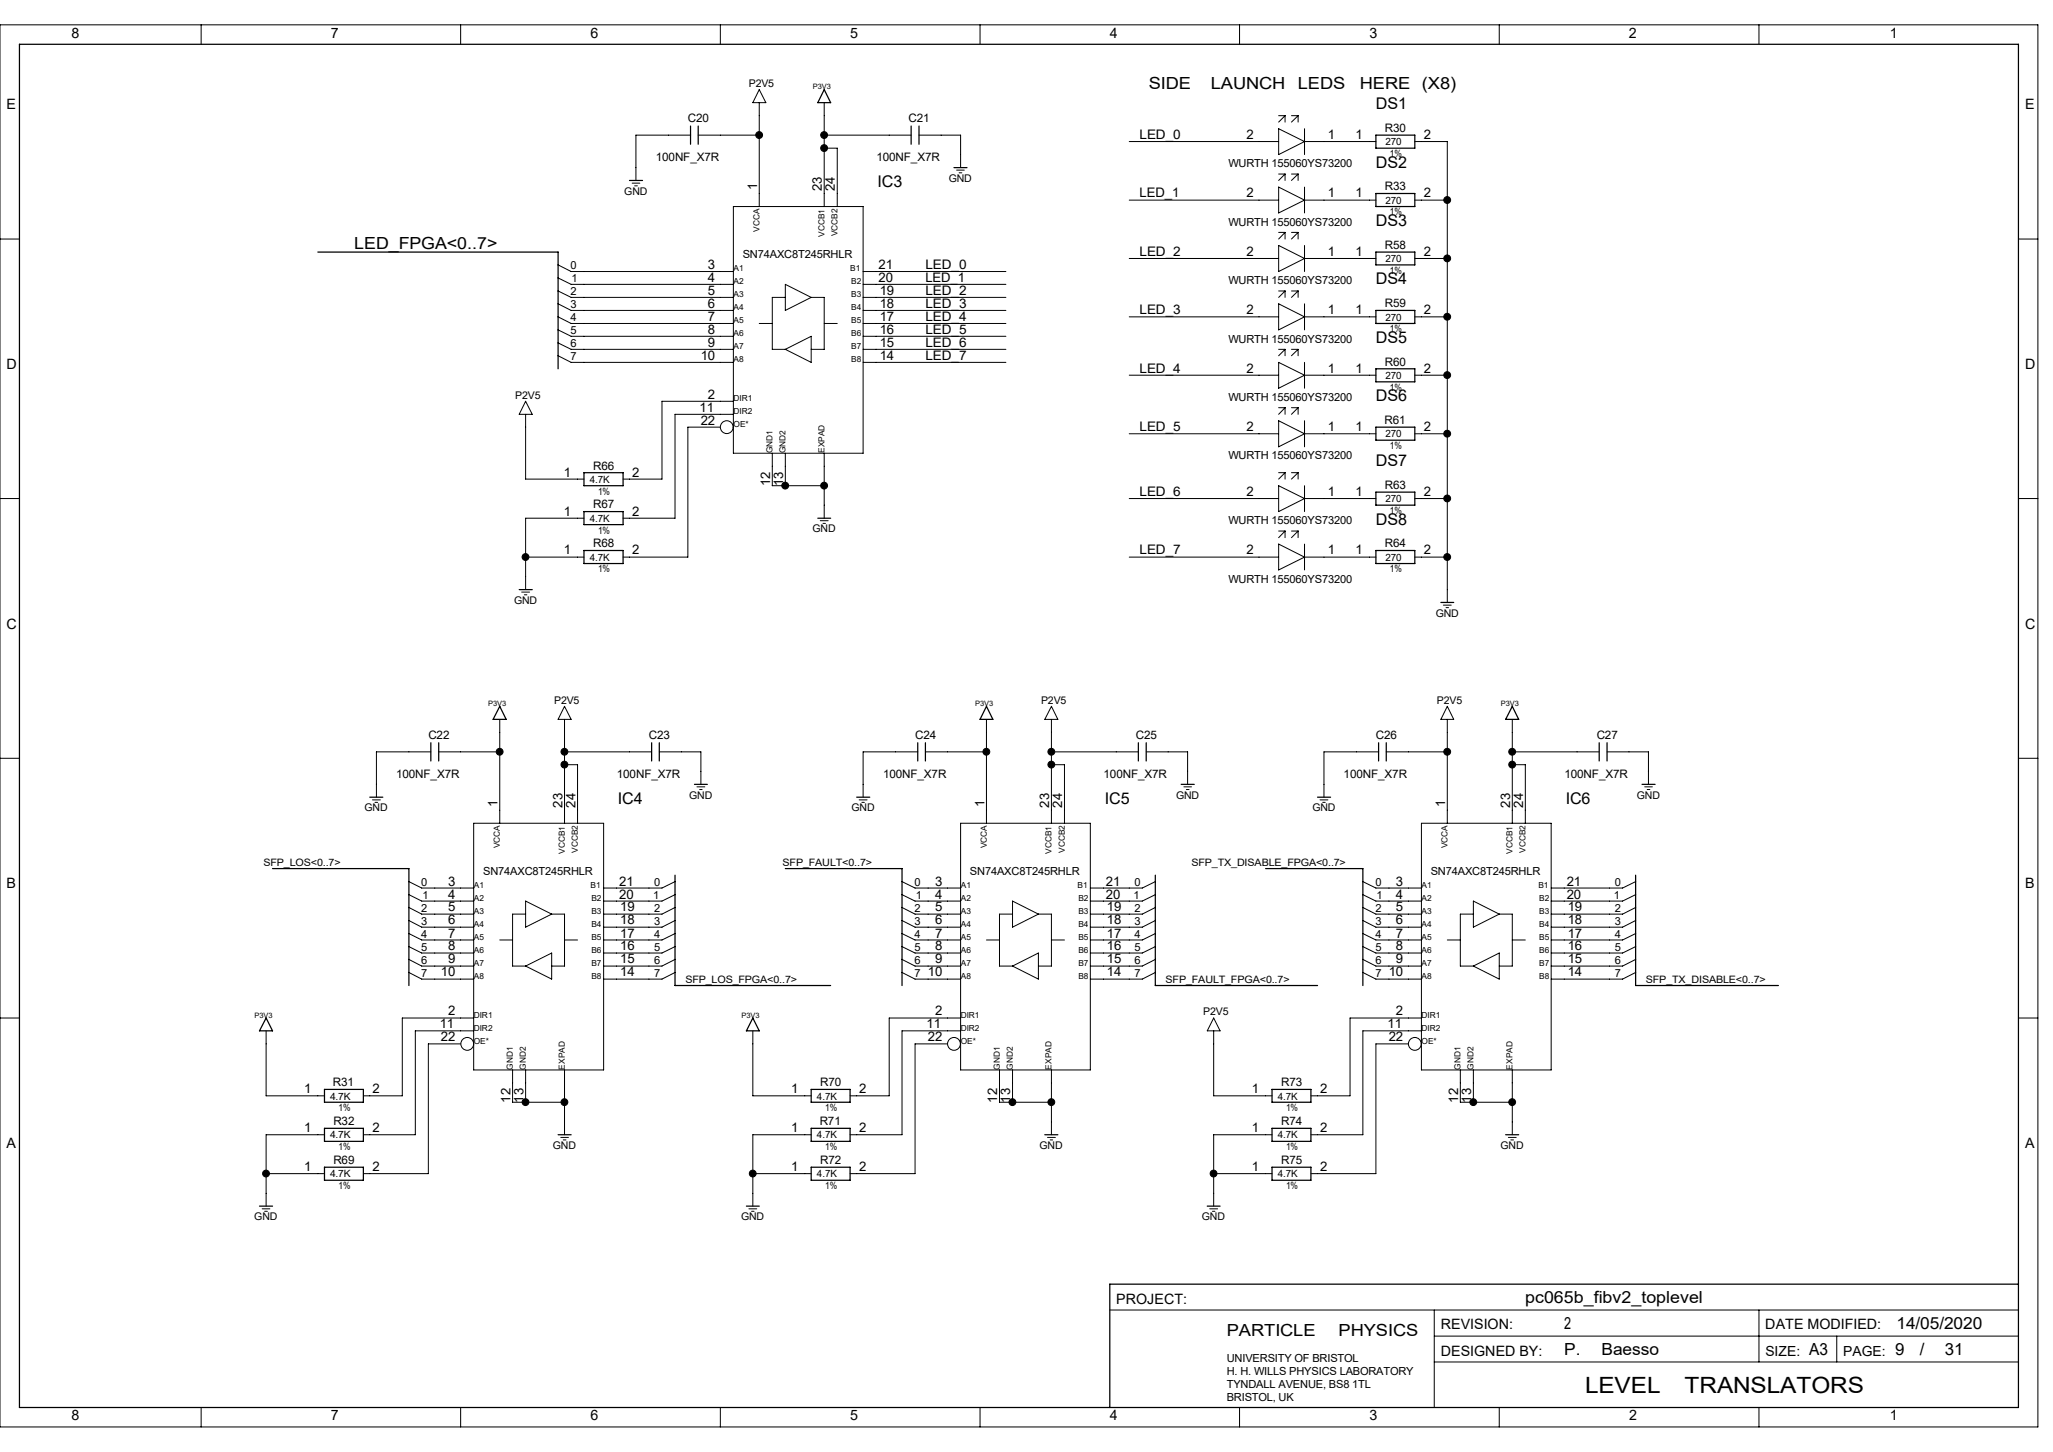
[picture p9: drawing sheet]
<svg xmlns="http://www.w3.org/2000/svg" width="420mm" height="297mm" viewBox="0 0 420 297" stroke-linecap="round" stroke-linejoin="round" font-family="sans-serif">
<g fill="none" stroke="#000" stroke-width=".2">
<path d="M0 5.1h416.9v286.8h-416.9zM41.1 5.1v4M94.2 5.1v4M147.4 5.1v4M155.3 18.3l1.4 2.7h-2.7zM200.5 5.1v4M253.6 5.1v4M306.7 5.1v4M359.8 5.1v4M129.3 37.5h1.6M129.8 38h.6M141.3 27.6h-11.2v9.3"/>
<path d="M142.8 27.6h12.5M155.3 21v21.2M168.6 21v21.2M168.6 30.3h2.7v11.9M168.6 27.6h17.8M188 27.6h8.5v6.7M195.7 34.8h1.6M196.2 35.3h.6M231 29h30.6M261.6 26.3l5.3 2.7-5.3 2.6zM261.6 38.3l5.3 2.6-5.3 2.7zM261.6 23.7h1.3"/>
<path d="M261.6 35.6h1.3M262.9 23.7v1.3M262.9 35.6v1.3M262.9 23.7l-1.3 1.3M262.9 35.6l-1.3 1.3M264.2 23.7h1.4M264.2 35.6h1.4M265.6 23.7v1.3M265.6 35.6v1.3M265.6 23.7l-1.4 1.3M265.6 35.6l-1.4 1.3M266.9 29h14.6"/>
<path d="M266.9 26.3v5.3M266.9 38.3v5.3M289.4 29h6.7v94.2M0 48.9h4M114.2 54.2l2.6 1.3h33.2M114.2 56.9l2.6 1.3h33.2M114.2 59.5l2.6 1.3h33.2M150 42.2h26.6v50.5h-26.6zM160.7 58.2l5.2 2.6-5.2 2.7zM176.6 55.5h29.2M176.6 58.2h29.2M231 40.9h30.6"/>
<path d="M231 52.9h30.6M261.6 50.2l5.3 2.7-5.3 2.6zM261.6 47.5h1.3M261.6 59.5h1.3M262.9 47.5v1.4M262.9 59.5v1.3M262.9 47.5l-1.3 1.4M262.9 59.5l-1.3 1.3M264.2 47.5h1.4M264.2 59.5h1.4M265.6 47.5v1.4M265.6 59.5v1.3"/>
<path d="M265.6 47.5l-1.4 1.4M265.6 59.5l-1.4 1.3M266.9 50.2v5.3M266.9 40.9h14.6M266.9 52.9h14.6M289.4 40.9h6.7M289.4 52.9h6.7M412.9 48.9h4M114.2 62.1l2.6 1.4h33.2M114.2 64.8l2.6 1.4h33.2M114.2 67.5l2.6 1.3h33.2M114.2 70.1l2.6 1.4h33.2"/>
<path d="M114.2 72.8l2.6 1.3h33.2M155.3 66.2h2.7M160.7 60.8h-2.7v10.7h2.7M160.7 71.5l5.2-2.7v5.3zM165.9 60.8h2.7v10.7h-2.7M168.6 66.2h2.7M176.6 60.8h29.2M176.6 63.5h29.2M176.6 66.2h29.2M176.6 68.8h29.2M176.6 71.5h29.2M176.6 74.1h29.2"/>
<path d="M231 64.8h30.6M231 76.8h30.6M261.6 71.5h1.3M261.6 62.1l5.3 2.7-5.3 2.7zM261.6 74.1l5.3 2.7-5.3 2.6zM262.9 71.5v1.3M262.9 71.5l-1.3 1.3M264.2 71.5h1.4M265.6 71.5v1.3M265.6 71.5l-1.4 1.3M266.9 62.1v5.4M266.9 74.1v5.3"/>
<path d="M266.9 64.8h14.6M266.9 76.8h14.6M289.4 64.8h6.7M289.4 76.8h6.7M107.5 82.1l1.4 2.7h-2.7zM107.5 84.8v13.2h12M147.4 87.4h-6.7v26.6h-13.2M150 84.8h-11.9v21.2h-10.6M150 82.1h-14.6v15.9h-7.9M158 92.7v6.7h10.6M160.7 92.7v6.7M168.6 92.7v13.3"/>
<path d="M231 88.7h30.6M261.6 86.1l5.3 2.6-5.3 2.7zM261.6 99.4l5.3 2.6-5.3 2.6zM261.6 83.4h1.3M261.6 96.7h1.3M262.9 83.4v1.4M262.9 96.7v1.3M262.9 83.4l-1.3 1.4M262.9 96.7l-1.3 1.3M264.2 83.4h1.4M264.2 96.7h1.4M265.6 83.4v1.4"/>
<path d="M265.6 96.7v1.3M265.6 83.4l-1.4 1.4M265.6 96.7l-1.4 1.3M266.9 86.1v5.3M266.9 99.4v5.2M266.9 88.7h14.6M289.4 88.7h6.7M0 102h4M107.5 114h12M119.5 106h-12v14.6M167.8 106.5h1.6M168.4 107.1h.5"/>
<path d="M231 114h30.6M231 102h30.6M261.6 111.3l5.3 2.7-5.3 2.6zM261.6 108.6h1.3M262.9 108.6v1.4M262.9 108.6l-1.3 1.4M264.2 108.6h1.4M265.6 108.6v1.4M265.6 108.6l-1.4 1.4M266.9 111.3v5.3M266.9 114h14.6M266.9 102h14.6"/>
<path d="M289.4 114h6.7M289.4 102h6.7M412.9 102h4M106.7 121.1h1.6M107.3 121.7h.5M295.3 123.8h1.6M295.8 124.3h.5M0 155.1h4M88.1 153.8h-11.1v9.3M89.7 153.8h12.5M102.2 147.2v21.2M115.5 153.8h17.8"/>
<path d="M115.5 147.2v21.2M115.5 156.4h2.7v12M115.5 144.5l1.3 2.7h-2.6zM134.9 153.8h8.5v6.6M187.7 153.8h-11.1v9.3M189.3 153.8h12.5M201.8 147.2v21.2M215.1 153.8h17.8M215.1 147.2v21.2M215.1 156.4h2.7v12M215.1 144.5l1.3 2.7h-2.7zM234.5 153.8h8.5v6.6"/>
<path d="M282 153.8h-11.2v9.3M283.6 153.8h12.5M296.1 144.5l1.3 2.7h-2.6zM296.1 147.2v21.2M309.4 153.8h17.8M309.4 147.2v21.2M309.4 156.4h2.6v12M328.8 153.8h8.4v6.6M412.9 155.1h4M76.2 163.6h1.6M76.7 164.1h.6M96.9 168.4h26.6v50.5h-26.6z"/>
<path d="M142.6 161h1.6M143.1 161.5h.5M175.8 163.6h1.6M176.3 164.1h.5M196.5 168.4h26.6v50.5h-26.6zM242.2 161h1.6M242.7 161.5h.5M270 163.6h1.7M270.6 164.1h.5M290.8 168.4h26.5v50.5h-26.5zM336.5 161h1.5M337 161.5h.5"/>
<path d="M83.7 193.6l2.6 1.3h10.6M83.7 196.3l2.6 1.3h10.6M83.7 185.6l2.6 1.4h10.6M83.7 191l2.6 1.3h10.6M83.7 198.9l2.6 1.4h10.6M83.7 183l2.6 1.3h10.6M83.7 188.3l2.6 1.4h10.6M83.7 180.3l2.6 1.4h10.6M102.2 192.3h2.7M107.5 184.3l5.4 2.7-5.4 2.7zM107.5 187h-2.6v10.6h2.6M107.5 197.6l5.4-2.7v5.4z"/>
<path d="M112.9 187h2.6v10.6h-2.6M115.5 192.3h2.7M138.1 193.6l-2.7 1.3h-11.9M138.1 196.3l-2.7 1.3h-11.9M138.1 185.6l-2.7 1.4h-11.9M138.1 191l-2.7 1.3h-11.9M138.1 198.9l-2.7 1.4h-11.9M138.1 183l-2.7 1.3h-11.9M138.1 188.3l-2.7 1.4h-11.9M138.1 180.3l-2.7 1.4h-11.9M184.5 193.6l2.7 1.3h9.3M184.5 196.3l2.7 1.3h9.3"/>
<path d="M184.5 185.6l2.7 1.4h9.3M184.5 191l2.7 1.3h9.3M184.5 198.9l2.7 1.4h9.3M184.5 183l2.7 1.3h9.3M184.5 188.3l2.7 1.4h9.3M184.5 180.3l2.7 1.4h9.3M201.8 192.3h2.7M207.1 187h-2.6v10.6h2.6M207.1 197.6l5.3-2.7v5.4zM207.1 184.3l5.3 2.7-5.3 2.7zM212.4 187h2.7v10.6h-2.7M215.1 192.3h2.7"/>
<path d="M236.3 193.6l-2.6 1.3h-10.6M236.3 196.3l-2.6 1.3h-10.6M236.3 185.6l-2.6 1.4h-10.6M236.3 191l-2.6 1.3h-10.6M236.3 198.9l-2.6 1.4h-10.6M236.3 183l-2.6 1.3h-10.6M236.3 188.3l-2.6 1.4h-10.6M236.3 180.3l-2.6 1.4h-10.6M278.8 193.6l2.7 1.3h9.3M278.8 196.3l2.7 1.3h9.3M278.8 185.6l2.7 1.4h9.3M278.8 191l2.7 1.3h9.3"/>
<path d="M278.8 198.9l2.7 1.4h9.3M278.8 183l2.7 1.3h9.3M278.8 188.3l2.7 1.4h9.3M278.8 180.3l2.7 1.4h9.3M296.1 192.3h2.6M301.4 187h-2.7v10.6h2.7M301.4 197.6l5.3-2.7v5.4zM301.4 184.3l5.3 2.7-5.3 2.7zM306.7 187h2.7v10.6h-2.7M309.4 192.3h2.6M334.6 193.6l-2.7 1.3h-14.6M334.6 196.3l-2.7 1.3h-14.6"/>
<path d="M334.6 185.6l-2.7 1.4h-14.6M334.6 191l-2.7 1.3h-14.6M334.6 198.9l-2.7 1.4h-14.6M334.6 183l-2.7 1.3h-14.6M334.6 188.3l-2.7 1.4h-14.6M334.6 180.3l-2.7 1.4h-14.6M0 208.2h4M54.4 210.9v13.3h12M94.2 213.5h-6.6v26.6h-13.3M96.9 210.9h-11.9v21.2h-10.7M96.9 208.2h-14.6v16h-8M104.9 218.9v6.6h10.6"/>
<path d="M107.5 218.9v6.6M115.5 218.9v13.2M154 210.9v13.3h11.9M193.8 213.5h-6.6v26.6h-13.3M196.5 210.9h-12v21.2h-10.6M196.5 208.2h-14.6v16h-8M204.5 218.9v6.6h10.6M207.1 218.9v6.6M215.1 218.9v13.2M248.3 208.2l1.3 2.7h-2.6zM248.3 210.9v13.3h11.9M288.1 213.5h-6.6v26.6h-13.3"/>
<path d="M290.8 210.9h-12v21.2h-10.6M290.8 208.2h-14.6v16h-8M298.7 218.9v6.6h10.7M301.4 218.9v6.6M309.4 218.9v13.2M412.9 208.2h4M66.4 232.1h-12v14.6M114.7 232.7h1.6M115.2 233.2h.6M165.9 232.1h-11.9v14.6M214.3 232.7h1.6M214.8 233.2h.5"/>
<path d="M260.2 232.1h-11.9v14.6M308.6 232.7h1.6M309.1 233.2h.5M53.6 247.3h1.6M54.1 247.8h.6M54.4 240.1h12M153.2 247.3h1.6M153.8 247.8h.5M154 240.1h11.9M247.5 247.3h1.6M248 247.8h.5M248.3 240.1h11.9"/>
<path d="M227 268h185.9M293.4 273.3h119.5M293.4 268v19.9M293.4 278.6h119.5M359.8 268v10.6M375.8 273.3v5.3M41.1 287.9v4M94.2 287.9v4M147.4 287.9v4M200.5 287.9v4M253.6 287.9v4M306.7 287.9v4"/>
<path d="M359.8 287.9v4"/>
<circle cx="148.7" cy="87.4" r="1.31"/>
<circle cx="95.6" cy="213.5" r="1.31"/>
<circle cx="195.2" cy="213.5" r="1.31"/>
<circle cx="289.4" cy="213.5" r="1.31"/>
</g>
<g fill="none" stroke="#000" stroke-width=".25">
<path d="M4 9.1h408.9v278.8h-408.9zM168.6 18.3l1.3 2.7h-2.6zM128.8 36.9h2.6M141.3 25.8v3.7M142.8 25.8v3.7M186.4 25.8v3.7M188 25.8v3.7M195.2 34.3h2.6M281.5 27.6h7.9v2.7h-7.9zM281.5 39.6h7.9v2.6h-7.9zM65 51.6h49.2v23.8M281.5 51.6h7.9v2.6h-7.9z"/>
<path d="M281.5 63.5h7.9v2.7h-7.9zM281.5 75.4h7.9v2.7h-7.9zM119.5 96.7h8v2.7h-8zM281.5 87.4h7.9v2.6h-7.9zM119.5 112.6h8v2.7h-8zM119.5 104.6h8v2.7h-8zM167.3 106h2.6M281.5 100.7h7.9v2.6h-7.9zM281.5 112.6h7.9v2.7h-7.9zM106.2 120.6h2.7M294.8 123.2h2.6M88.1 151.9v3.8"/>
<path d="M89.7 151.9v3.8M102.2 144.5l1.3 2.7h-2.6zM133.3 151.9v3.8M134.9 151.9v3.8M187.7 151.9v3.8M189.3 151.9v3.8M201.8 144.5l1.3 2.7h-2.6zM232.9 151.9v3.8M234.5 151.9v3.8M282 151.9v3.8M283.6 151.9v3.8M309.4 144.5l1.3 2.7h-2.7z"/>
<path d="M327.2 151.9v3.8M328.8 151.9v3.8M55.8 177.7h27.9v23.9M75.6 163.1h2.7M138.1 179v22.6h31.8M142.1 160.4h2.6M160.7 177.7h23.8v23.9M175.3 163.1h2.6M236.3 179v22.6h33.2M241.6 160.4h2.7M258.9 177.7h19.9v23.9M269.5 163.1h2.7"/>
<path d="M334.6 179v22.6h29.2M335.9 160.4h2.7M54.4 208.2l1.4 2.7h-2.7zM154 208.2l1.3 2.7h-2.6zM66.4 222.8h7.9v2.7h-7.9zM66.4 230.8h7.9v2.7h-7.9zM66.4 238.8h7.9v2.6h-7.9zM114.2 232.1h2.6M165.9 222.8h8v2.7h-8zM165.9 230.8h8v2.7h-8zM165.9 238.8h8v2.6h-8zM213.7 232.1h2.7"/>
<path d="M260.2 222.8h8v2.7h-8zM260.2 230.8h8v2.7h-8zM260.2 238.8h8v2.6h-8zM308 232.1h2.7M53.1 246.7h2.7M152.7 246.7h2.6M247 246.7h2.6M412.9 262.7h-185.9v25.2"/>
</g>
<g fill="#000" stroke="#000" stroke-width=".2">
<circle cx="155.3" cy="27.6" r=".7"/>
<circle cx="168.6" cy="27.6" r=".7"/>
<circle cx="168.6" cy="30.3" r=".7"/>
<circle cx="296.1" cy="40.9" r=".7"/>
<circle cx="296.1" cy="52.9" r=".7"/>
<circle cx="296.1" cy="76.7" r=".7"/>
<circle cx="296.1" cy="64.8" r=".7"/>
<circle cx="160.6" cy="99.3" r=".7"/>
<circle cx="168.6" cy="99.3" r=".7"/>
<circle cx="296.1" cy="88.7" r=".7"/>
<circle cx="107.5" cy="113.9" r=".7"/>
<circle cx="296.1" cy="102" r=".7"/>
<circle cx="296.1" cy="113.9" r=".7"/>
<circle cx="102.2" cy="153.8" r=".7"/>
<circle cx="115.5" cy="156.4" r=".7"/>
<circle cx="115.5" cy="153.8" r=".7"/>
<circle cx="201.8" cy="153.8" r=".7"/>
<circle cx="215.1" cy="153.8" r=".7"/>
<circle cx="215.1" cy="156.4" r=".7"/>
<circle cx="296.1" cy="153.8" r=".7"/>
<circle cx="309.4" cy="156.4" r=".7"/>
<circle cx="309.4" cy="153.8" r=".7"/>
<circle cx="107.5" cy="225.4" r=".7"/>
<circle cx="115.5" cy="225.4" r=".7"/>
<circle cx="207.1" cy="225.4" r=".7"/>
<circle cx="215.1" cy="225.4" r=".7"/>
<circle cx="301.4" cy="225.4" r=".7"/>
<circle cx="309.4" cy="225.4" r=".7"/>
<circle cx="54.4" cy="240.1" r=".7"/>
<circle cx="154" cy="240.1" r=".7"/>
<circle cx="248.3" cy="240.1" r=".7"/>
</g>
<g font-size="4.6">
<text x="324.3" y="284.9">LEVEL</text>
<text x="344.6" y="284.9">TRANSLATORS</text>
</g>
<g font-size="3.4">
<text x="235" y="18.3">SIDE</text>
<text x="247.7" y="18.3">LAUNCH</text>
<text x="265.5" y="18.3">LEDS</text>
<text x="278.2" y="18.3">HERE (X8)</text>
<text x="72.5" y="51">LED_FPGA&lt;0..7&gt;</text>
<text x="312" y="266.6">pc065b_fibv2_toplevel</text>
<text x="251" y="273.3">PARTICLE</text>
<text x="273.8" y="273.3">PHYSICS</text>
<text x="320" y="271.9">2</text>
<text x="388" y="271.9">14/05/2020</text>
<text x="320" y="277.2">P.</text>
<text x="327.6" y="277.2">Baesso</text>
<text x="370.1" y="277.2">A3</text>
<text x="387.7" y="277.2">9</text>
<text x="392.8" y="277.2">/</text>
<text x="397.8" y="277.2">31</text>
</g>
<g font-size="3.3">
<text x="281.5" y="22.3">DS1</text>
<text x="281.5" y="34.3">DS2</text>
<text x="179.5" y="38.3">IC3</text>
<text x="281.5" y="46.2">DS3</text>
<text x="281.5" y="58.2">DS4</text>
<text x="281.5" y="70.1">DS5</text>
<text x="281.5" y="82.1">DS6</text>
<text x="281.5" y="95.4">DS7</text>
<text x="281.5" y="107.3">DS8</text>
<text x="126.4" y="164.4">IC4</text>
<text x="226" y="164.4">IC5</text>
<text x="320.3" y="164.4">IC6</text>
</g>
<g font-size="2.9">
<text x="14.6" y="7.7">8</text>
<text x="67.7" y="7.7">7</text>
<text x="120.8" y="7.7">6</text>
<text x="173.9" y="7.7">5</text>
<text x="227" y="7.7">4</text>
<text x="280.2" y="7.7">3</text>
<text x="333.2" y="7.7">2</text>
<text x="386.6" y="7.7">1</text>
<text x="1.3" y="22.3">E</text>
<text x="414.3" y="22.3">E</text>
<text x="1.3" y="75.4">D</text>
<text x="414.3" y="75.4">D</text>
<text x="1.3" y="128.6">C</text>
<text x="414.3" y="128.6">C</text>
<text x="1.3" y="181.7">B</text>
<text x="414.3" y="181.7">B</text>
<text x="1.3" y="234.8">A</text>
<text x="414.3" y="234.8">A</text>
<text x="228.3" y="266.7">PROJECT:</text>
<text x="294.8" y="271.9">REVISION:</text>
<text x="361.1" y="271.9">DATE MODIFIED:</text>
<text x="294.8" y="277.3">DESIGNED BY:</text>
<text x="14.6" y="290.5">8</text>
<text x="67.7" y="290.5">7</text>
<text x="120.8" y="290.5">6</text>
<text x="173.9" y="290.5">5</text>
<text x="227" y="290.5">4</text>
<text x="280.2" y="290.5">3</text>
<text x="333.3" y="290.5">2</text>
<text x="386.6" y="290.5">1</text>
</g>
<g font-size="2.8">
<text x="361.1" y="277.3">SIZE:</text>
<text x="377.1" y="277.3">PAGE:</text>
</g>
<g font-size="2.7">
<text x="233.1" y="28.4">LED_0</text>
<text x="255" y="28.4">2</text>
<text x="271.6" y="28.4">1</text>
<text x="277.3" y="28.4">1</text>
<text x="291.3" y="28.4">2</text>
<text x="154.9" y="38.9" transform="rotate(-90 154.9 38.9)">1</text>
<text x="168.2" y="39.1" transform="rotate(-90 168.2 39.1)">23</text>
<text x="170.8" y="39.1" transform="rotate(-90 170.8 39.1)">24</text>
<text x="233.1" y="40.4">LED_1</text>
<text x="255" y="40.4">2</text>
<text x="271.6" y="40.4">1</text>
<text x="277.3" y="40.4">1</text>
<text x="291.3" y="40.4">2</text>
<text x="233.1" y="52.3">LED_2</text>
<text x="255" y="52.3">2</text>
<text x="271.6" y="52.3">1</text>
<text x="277.3" y="52.3">1</text>
<text x="291.3" y="52.3">2</text>
<text x="144.8" y="55">3</text>
<text x="144.8" y="57.7">4</text>
<text x="179.7" y="55">21</text>
<text x="179.7" y="57.7">20</text>
<text x="189.3" y="57.7">LED_1</text>
<text x="189.3" y="55">LED_0</text>
<text x="144.8" y="60.3">5</text>
<text x="144.8" y="65.6">7</text>
<text x="144.8" y="62.9">6</text>
<text x="180" y="62.9">18</text>
<text x="180" y="65.6">17</text>
<text x="180" y="60.3">19</text>
<text x="189.3" y="60.3">LED_2</text>
<text x="189.3" y="65.6">LED_4</text>
<text x="189.3" y="63">LED_3</text>
<text x="233.1" y="64.3">LED_3</text>
<text x="255" y="64.3">2</text>
<text x="271.6" y="64.3">1</text>
<text x="277.3" y="64.3">1</text>
<text x="291.3" y="64.3">2</text>
<text x="144.8" y="70.9">9</text>
<text x="144.8" y="68.3">8</text>
<text x="180" y="70.9">15</text>
<text x="180" y="68.3">16</text>
<text x="189.3" y="70.9">LED_6</text>
<text x="189.3" y="68.3">LED_5</text>
<text x="143.3" y="73.6">10</text>
<text x="180" y="73.6">14</text>
<text x="189.3" y="73.6">LED_7</text>
<text x="233.1" y="76.2">LED_4</text>
<text x="255" y="76.2">2</text>
<text x="271.6" y="76.2">1</text>
<text x="277.3" y="76.2">1</text>
<text x="291.3" y="76.2">2</text>
<text x="144.8" y="81.5">2</text>
<text x="143.1" y="84.2">11</text>
<text x="143.3" y="86.9">22</text>
<text x="233.1" y="88.2">LED_5</text>
<text x="255" y="88.2">2</text>
<text x="271.6" y="88.2">1</text>
<text x="277.3" y="88.2">1</text>
<text x="291.3" y="88.2">2</text>
<text x="115.4" y="97.5">1</text>
<text x="129.3" y="97.5">2</text>
<text x="157.6" y="99.4" transform="rotate(-90 157.6 99.4)">12</text>
<text x="160.2" y="99.4" transform="rotate(-90 160.2 99.4)">13</text>
<text x="233.1" y="101.5">LED_6</text>
<text x="255" y="101.5">2</text>
<text x="271.6" y="101.5">1</text>
<text x="277.3" y="101.5">1</text>
<text x="291.3" y="101.5">2</text>
<text x="115.4" y="105.5">1</text>
<text x="129.3" y="105.5">2</text>
<text x="115.4" y="113.4">1</text>
<text x="129.3" y="113.4">2</text>
<text x="233.1" y="113.4">LED_7</text>
<text x="255" y="113.4">2</text>
<text x="271.6" y="113.4">1</text>
<text x="277.3" y="113.4">1</text>
<text x="291.3" y="113.4">2</text>
<text x="101.8" y="165" transform="rotate(-90 101.8 165)">1</text>
<text x="115.1" y="165.2" transform="rotate(-90 115.1 165.2)">23</text>
<text x="117.7" y="165.2" transform="rotate(-90 117.7 165.2)">24</text>
<text x="201.4" y="165" transform="rotate(-90 201.4 165)">1</text>
<text x="214.6" y="165.2" transform="rotate(-90 214.6 165.2)">23</text>
<text x="217.3" y="165.2" transform="rotate(-90 217.3 165.2)">24</text>
<text x="295.7" y="165" transform="rotate(-90 295.7 165)">1</text>
<text x="308.9" y="165.2" transform="rotate(-90 308.9 165.2)">23</text>
<text x="311.6" y="165.2" transform="rotate(-90 311.6 165.2)">24</text>
<text x="91.7" y="181.1">3</text>
<text x="91.7" y="183.8">4</text>
<text x="126.7" y="181.1">21</text>
<text x="126.7" y="183.8">20</text>
<text x="191.3" y="181.1">3</text>
<text x="191.3" y="183.8">4</text>
<text x="226.2" y="181.1">21</text>
<text x="226.2" y="183.8">20</text>
<text x="285.6" y="181.1">3</text>
<text x="285.6" y="183.8">4</text>
<text x="320.5" y="181.1">21</text>
<text x="320.5" y="183.8">20</text>
<text x="91.7" y="186.4">5</text>
<text x="91.7" y="191.8">7</text>
<text x="91.7" y="189.1">6</text>
<text x="126.9" y="189.1">18</text>
<text x="126.9" y="191.8">17</text>
<text x="126.9" y="186.4">19</text>
<text x="191.3" y="186.4">5</text>
<text x="191.3" y="191.8">7</text>
<text x="191.3" y="189.1">6</text>
<text x="226.4" y="189.1">18</text>
<text x="226.4" y="191.8">17</text>
<text x="226.4" y="186.4">19</text>
<text x="285.6" y="186.4">5</text>
<text x="285.6" y="191.8">7</text>
<text x="285.6" y="189.1">6</text>
<text x="320.7" y="189.1">18</text>
<text x="320.7" y="191.8">17</text>
<text x="320.7" y="186.4">19</text>
<text x="91.7" y="197.1">9</text>
<text x="91.7" y="194.4">8</text>
<text x="126.9" y="197.1">15</text>
<text x="126.9" y="194.4">16</text>
<text x="191.3" y="197.1">9</text>
<text x="191.3" y="194.4">8</text>
<text x="226.4" y="197.1">15</text>
<text x="226.4" y="194.4">16</text>
<text x="285.6" y="197.1">9</text>
<text x="285.6" y="194.4">8</text>
<text x="320.7" y="197.1">15</text>
<text x="320.7" y="194.4">16</text>
<text x="90.2" y="199.7">10</text>
<text x="126.9" y="199.7">14</text>
<text x="189.8" y="199.7">10</text>
<text x="226.4" y="199.7">14</text>
<text x="284.1" y="199.7">10</text>
<text x="320.7" y="199.7">14</text>
<text x="91.7" y="207.7">2</text>
<text x="191.3" y="207.7">2</text>
<text x="285.6" y="207.7">2</text>
<text x="90" y="210.4">11</text>
<text x="90.2" y="213">22</text>
<text x="189.6" y="210.4">11</text>
<text x="189.8" y="213">22</text>
<text x="283.8" y="210.4">11</text>
<text x="284.1" y="213">22</text>
<text x="62.2" y="223.6">1</text>
<text x="76.2" y="223.6">2</text>
<text x="104.4" y="225.6" transform="rotate(-90 104.4 225.6)">12</text>
<text x="107.1" y="225.6" transform="rotate(-90 107.1 225.6)">13</text>
<text x="161.8" y="223.6">1</text>
<text x="175.8" y="223.6">2</text>
<text x="204" y="225.6" transform="rotate(-90 204 225.6)">12</text>
<text x="206.7" y="225.6" transform="rotate(-90 206.7 225.6)">13</text>
<text x="256.1" y="223.6">1</text>
<text x="270.1" y="223.6">2</text>
<text x="298.3" y="225.6" transform="rotate(-90 298.3 225.6)">12</text>
<text x="301" y="225.6" transform="rotate(-90 301 225.6)">13</text>
<text x="62.2" y="231.6">1</text>
<text x="76.2" y="231.6">2</text>
<text x="161.8" y="231.6">1</text>
<text x="175.8" y="231.6">2</text>
<text x="256.1" y="231.6">1</text>
<text x="270.1" y="231.6">2</text>
<text x="62.2" y="239.6">1</text>
<text x="76.2" y="239.6">2</text>
<text x="161.8" y="239.6">1</text>
<text x="175.8" y="239.6">2</text>
<text x="256.1" y="239.6">1</text>
<text x="270.1" y="239.6">2</text>
</g>
<g font-size="2.4">
<text x="140.7" y="25">C20</text>
<text x="185.9" y="25">C21</text>
<text x="283.3" y="27">R30</text>
<text x="134.2" y="32.9">100NF_X7R</text>
<text x="179.3" y="32.9">100NF_X7R</text>
<text x="283.3" y="38.9">R33</text>
<text x="283.3" y="50.9">R58</text>
<text x="283.3" y="62.9">R59</text>
<text x="283.3" y="74.8">R60</text>
<text x="283.2" y="86.7">R61</text>
<text x="121.3" y="96.1">R66</text>
<text x="283.3" y="100">R63</text>
<text x="121.3" y="104">R67</text>
<text x="121.3" y="112">R68</text>
<text x="283.3" y="112">R64</text>
<text x="87.6" y="151.1">C22</text>
<text x="132.8" y="151.1">C23</text>
<text x="187.2" y="151.1">C24</text>
<text x="232.4" y="151.1">C25</text>
<text x="281.5" y="151.1">C26</text>
<text x="326.6" y="151.1">C27</text>
<text x="81" y="159.1">100NF_X7R</text>
<text x="126.2" y="159.1">100NF_X7R</text>
<text x="180.6" y="159.1">100NF_X7R</text>
<text x="225.8" y="159.1">100NF_X7R</text>
<text x="274.9" y="159.1">100NF_X7R</text>
<text x="320" y="159.1">100NF_X7R</text>
<text x="68.1" y="222.2">R31</text>
<text x="167.8" y="222.2">R70</text>
<text x="262.1" y="222.2">R73</text>
<text x="68.2" y="230.2">R32</text>
<text x="167.7" y="230.2">R71</text>
<text x="262.1" y="230.2">R74</text>
<text x="68.2" y="238.1">R69</text>
<text x="167.8" y="238.1">R72</text>
<text x="262.1" y="238.1">R75</text>
</g>
<g font-size="2.3">
<text x="251.3" y="34.2">WURTH 155060YS73200</text>
<text x="251.3" y="46.2">WURTH 155060YS73200</text>
<text x="151.9" y="52.8">SN74AXC8T245RHLR</text>
<text x="116.7" y="55.1">0</text>
<text x="116.9" y="57.7">1</text>
<text x="251.3" y="58.1">WURTH 155060YS73200</text>
<text x="116.7" y="65.7">4</text>
<text x="116.7" y="63">3</text>
<text x="116.7" y="60.4">2</text>
<text x="116.7" y="71">6</text>
<text x="116.7" y="68.3">5</text>
<text x="251.3" y="70.1">WURTH 155060YS73200</text>
<text x="116.7" y="73.7">7</text>
<text x="251.3" y="82">WURTH 155060YS73200</text>
<text x="251.3" y="94">WURTH 155060YS73200</text>
<text x="251.3" y="107.3">WURTH 155060YS73200</text>
<text x="251.3" y="119.2">WURTH 155060YS73200</text>
<text x="98.8" y="179">SN74AXC8T245RHLR</text>
<text x="198.4" y="179">SN74AXC8T245RHLR</text>
<text x="292.7" y="179">SN74AXC8T245RHLR</text>
<text x="86.2" y="181.2">0</text>
<text x="86.4" y="183.9">1</text>
<text x="133.6" y="183.9">1</text>
<text x="133.9" y="181.2">0</text>
<text x="187.1" y="181.2">0</text>
<text x="187.3" y="183.9">1</text>
<text x="231.9" y="183.9">1</text>
<text x="232.1" y="181.2">0</text>
<text x="281.4" y="181.2">0</text>
<text x="281.6" y="183.9">1</text>
<text x="330.2" y="183.9">1</text>
<text x="330.4" y="181.2">0</text>
<text x="86.2" y="191.8">4</text>
<text x="86.2" y="189.2">3</text>
<text x="86.2" y="186.5">2</text>
<text x="133.9" y="191.8">4</text>
<text x="133.9" y="189.2">3</text>
<text x="133.9" y="186.5">2</text>
<text x="187.1" y="191.8">4</text>
<text x="187.1" y="189.2">3</text>
<text x="187.1" y="186.5">2</text>
<text x="232.1" y="191.8">4</text>
<text x="232.1" y="189.2">3</text>
<text x="232.1" y="186.5">2</text>
<text x="281.4" y="189.2">3</text>
<text x="281.4" y="186.5">2</text>
<text x="281.4" y="191.8">4</text>
<text x="330.4" y="189.2">3</text>
<text x="330.4" y="191.8">4</text>
<text x="330.4" y="186.5">2</text>
<text x="86.2" y="197.1">6</text>
<text x="86.2" y="194.5">5</text>
<text x="133.9" y="197.1">6</text>
<text x="133.9" y="194.5">5</text>
<text x="187.1" y="197.1">6</text>
<text x="187.1" y="194.5">5</text>
<text x="232.1" y="197.1">6</text>
<text x="232.1" y="194.5">5</text>
<text x="281.4" y="194.5">5</text>
<text x="281.4" y="197.1">6</text>
<text x="330.4" y="197.1">6</text>
<text x="330.4" y="194.5">5</text>
<text x="86.2" y="199.8">7</text>
<text x="133.9" y="199.8">7</text>
<text x="187.1" y="199.8">7</text>
<text x="232.1" y="199.8">7</text>
<text x="281.4" y="199.8">7</text>
<text x="330.4" y="199.8">7</text>
<text x="251" y="278.6">UNIVERSITY OF BRISTOL</text>
<text x="251" y="281.2">H. H. WILLS PHYSICS LABORATORY</text>
<text x="251" y="283.9">TYNDALL AVENUE, BS8 1TL</text>
<text x="251" y="286.5">BRISTOL, UK</text>
</g>
<g font-size="2.2">
<text x="153.2" y="17.8">P2V5</text>
<text x="127.7" y="39.9">GND</text>
<text x="194.1" y="37.2">GND</text>
<text x="105.4" y="81.5">P2V5</text>
<text x="166.2" y="108.9">GND</text>
<text x="105.2" y="123.5">GND</text>
<text x="293.7" y="126.2">GND</text>
<text x="113.4" y="144">P2V5</text>
<text x="213" y="144">P2V5</text>
<text x="294" y="144">P2V5</text>
<text x="74.6" y="166">GND</text>
<text x="141" y="163.4">GND</text>
<text x="174.2" y="166">GND</text>
<text x="240.6" y="163.4">GND</text>
<text x="268.5" y="166">GND</text>
<text x="334.9" y="163.4">GND</text>
<text x="246.2" y="207.7">P2V5</text>
<text x="113.1" y="235">GND</text>
<text x="212.7" y="235">GND</text>
<text x="307" y="235">GND</text>
<text x="52" y="249.6">GND</text>
<text x="151.6" y="249.6">GND</text>
<text x="245.9" y="249.6">GND</text>
</g>
<g font-size="2.1">
<text x="53.9" y="177.2">SFP_LOS&lt;0..7&gt;</text>
<text x="160.1" y="177.2">SFP_FAULT&lt;0..7&gt;</text>
<text x="243.8" y="177.2">SFP_TX_DISABLE_FPGA&lt;0..7&gt;</text>
<text x="140.2" y="201">SFP_LOS_FPGA&lt;0..7&gt;</text>
<text x="238.5" y="201">SFP_FAULT_FPGA&lt;0..7&gt;</text>
<text x="336.7" y="201">SFP_TX_DISABLE&lt;0..7&gt;</text>
</g>
<g font-size="2">
<text x="283.4" y="29.7">270</text>
<text x="284.3" y="32.1">1%</text>
<text x="283.4" y="41.7">270</text>
<text x="284.3" y="44.1">1%</text>
<text x="283.4" y="53.6">270</text>
<text x="284.3" y="56">1%</text>
<text x="283.4" y="65.6">270</text>
<text x="284.3" y="67.9">1%</text>
<text x="283.4" y="77.5">270</text>
<text x="284.3" y="79.9">1%</text>
<text x="283.4" y="89.5">270</text>
<text x="284.3" y="91.9">1%</text>
<text x="120.7" y="98.8">4.7K</text>
<text x="122.3" y="101.2">1%</text>
<text x="120.7" y="106.7">4.7K</text>
<text x="283.4" y="102.7">270</text>
<text x="284.3" y="105.2">1%</text>
<text x="122.3" y="109.1">1%</text>
<text x="120.7" y="114.7">4.7K</text>
<text x="122.3" y="117.1">1%</text>
<text x="283.4" y="114.7">270</text>
<text x="284.3" y="117.1">1%</text>
<text x="67.5" y="224.9">4.7K</text>
<text x="69.3" y="227.3">1%</text>
<text x="167.1" y="224.9">4.7K</text>
<text x="168.8" y="227.3">1%</text>
<text x="261.4" y="224.9">4.7K</text>
<text x="263.1" y="227.3">1%</text>
<text x="67.5" y="232.9">4.7K</text>
<text x="167.1" y="232.9">4.7K</text>
<text x="261.4" y="232.9">4.7K</text>
<text x="69.3" y="235.3">1%</text>
<text x="168.8" y="235.3">1%</text>
<text x="263.1" y="235.3">1%</text>
<text x="67.5" y="240.8">4.7K</text>
<text x="69.3" y="243.2">1%</text>
<text x="167.1" y="240.8">4.7K</text>
<text x="168.8" y="243.2">1%</text>
<text x="261.4" y="240.8">4.7K</text>
<text x="263.1" y="243.2">1%</text>
</g>
<g font-size="1.7">
<text x="155.4" y="47.4" transform="rotate(-90 155.4 47.4)">VCCA</text>
<text x="168.7" y="48.5" transform="rotate(-90 168.7 48.5)">VCCB1</text>
<text x="171.3" y="48.3" transform="rotate(-90 171.3 48.3)">VCCB2</text>
<text x="150.1" y="55.5">A1</text>
<text x="150.1" y="58.1">A2</text>
<text x="173.9" y="55.5">B1</text>
<text x="174.1" y="58.1">B2</text>
<text x="150.1" y="60.8">A3</text>
<text x="150.1" y="63.5">A4</text>
<text x="174.1" y="63.5">B4</text>
<text x="174.1" y="60.8">B3</text>
<text x="150.1" y="71.4">A7</text>
<text x="150.1" y="68.7">A6</text>
<text x="150.1" y="66.1">A5</text>
<text x="174.1" y="71.4">B7</text>
<text x="174.1" y="68.7">B6</text>
<text x="174.1" y="66.1">B5</text>
<text x="150.1" y="74.1">A8</text>
<text x="174.1" y="74.1">B8</text>
<text x="150.1" y="82">DIR1</text>
<text x="150.1" y="87.3">OE*</text>
<text x="150.1" y="84.7">DIR2</text>
<text x="158" y="92.7" transform="rotate(-90 158 92.7)">GND1</text>
<text x="160.7" y="92.7" transform="rotate(-90 160.7 92.7)">GND2</text>
<text x="168.7" y="92.7" transform="rotate(-90 168.7 92.7)">EXPAD</text>
<text x="102.3" y="173.5" transform="rotate(-90 102.3 173.5)">VCCA</text>
<text x="201.8" y="173.5" transform="rotate(-90 201.8 173.5)">VCCA</text>
<text x="296.1" y="173.5" transform="rotate(-90 296.1 173.5)">VCCA</text>
<text x="115.5" y="174.6" transform="rotate(-90 115.5 174.6)">VCCB1</text>
<text x="118.2" y="174.5" transform="rotate(-90 118.2 174.5)">VCCB2</text>
<text x="215.1" y="174.6" transform="rotate(-90 215.1 174.6)">VCCB1</text>
<text x="217.8" y="174.5" transform="rotate(-90 217.8 174.5)">VCCB2</text>
<text x="309.4" y="174.6" transform="rotate(-90 309.4 174.6)">VCCB1</text>
<text x="312.1" y="174.5" transform="rotate(-90 312.1 174.5)">VCCB2</text>
<text x="96.9" y="181.6">A1</text>
<text x="96.9" y="184.3">A2</text>
<text x="120.8" y="181.6">B1</text>
<text x="121" y="184.3">B2</text>
<text x="196.6" y="181.6">A1</text>
<text x="196.6" y="184.3">A2</text>
<text x="220.4" y="181.6">B1</text>
<text x="220.6" y="184.3">B2</text>
<text x="290.8" y="181.6">A1</text>
<text x="290.8" y="184.3">A2</text>
<text x="314.7" y="181.6">B1</text>
<text x="314.9" y="184.3">B2</text>
<text x="96.9" y="186.9">A3</text>
<text x="96.9" y="189.6">A4</text>
<text x="121" y="189.6">B4</text>
<text x="121" y="186.9">B3</text>
<text x="196.6" y="186.9">A3</text>
<text x="196.6" y="189.6">A4</text>
<text x="220.6" y="189.6">B4</text>
<text x="220.6" y="186.9">B3</text>
<text x="290.8" y="186.9">A3</text>
<text x="290.8" y="189.6">A4</text>
<text x="314.9" y="189.6">B4</text>
<text x="314.9" y="186.9">B3</text>
<text x="96.9" y="197.6">A7</text>
<text x="96.9" y="194.9">A6</text>
<text x="96.9" y="192.2">A5</text>
<text x="121" y="197.6">B7</text>
<text x="121" y="194.9">B6</text>
<text x="121" y="192.2">B5</text>
<text x="196.6" y="197.6">A7</text>
<text x="196.6" y="194.9">A6</text>
<text x="196.6" y="192.2">A5</text>
<text x="220.6" y="197.6">B7</text>
<text x="220.6" y="194.9">B6</text>
<text x="220.6" y="192.2">B5</text>
<text x="290.8" y="197.6">A7</text>
<text x="290.8" y="194.9">A6</text>
<text x="290.8" y="192.2">A5</text>
<text x="314.9" y="197.6">B7</text>
<text x="314.9" y="194.9">B6</text>
<text x="314.9" y="192.2">B5</text>
<text x="96.9" y="200.2">A8</text>
<text x="121" y="200.2">B8</text>
<text x="196.6" y="200.2">A8</text>
<text x="220.6" y="200.2">B8</text>
<text x="290.8" y="200.2">A8</text>
<text x="314.9" y="200.2">B8</text>
<text x="96.9" y="208.2">DIR1</text>
<text x="196.6" y="208.2">DIR1</text>
<text x="290.8" y="208.2">DIR1</text>
<text x="96.9" y="213.5">OE*</text>
<text x="96.9" y="210.8">DIR2</text>
<text x="196.6" y="213.5">OE*</text>
<text x="196.6" y="210.8">DIR2</text>
<text x="290.8" y="213.5">OE*</text>
<text x="290.8" y="210.8">DIR2</text>
<text x="104.9" y="218.8" transform="rotate(-90 104.9 218.8)">GND1</text>
<text x="107.6" y="218.8" transform="rotate(-90 107.6 218.8)">GND2</text>
<text x="115.5" y="218.8" transform="rotate(-90 115.5 218.8)">EXPAD</text>
<text x="204.5" y="218.8" transform="rotate(-90 204.5 218.8)">GND1</text>
<text x="207.2" y="218.8" transform="rotate(-90 207.2 218.8)">GND2</text>
<text x="215.1" y="218.8" transform="rotate(-90 215.1 218.8)">EXPAD</text>
<text x="298.8" y="218.8" transform="rotate(-90 298.8 218.8)">GND1</text>
<text x="301.5" y="218.8" transform="rotate(-90 301.5 218.8)">GND2</text>
<text x="309.4" y="218.8" transform="rotate(-90 309.4 218.8)">EXPAD</text>
</g>
<g font-size="1.5">
<text x="166.3" y="18.3">P3V3</text>
<text x="99.9" y="144.4">P3V3</text>
<text x="199.5" y="144.4">P3V3</text>
<text x="307" y="144.4">P3V3</text>
<text x="52.1" y="208.2">P3V3</text>
<text x="151.7" y="208.2">P3V3</text>
</g>
</svg>
